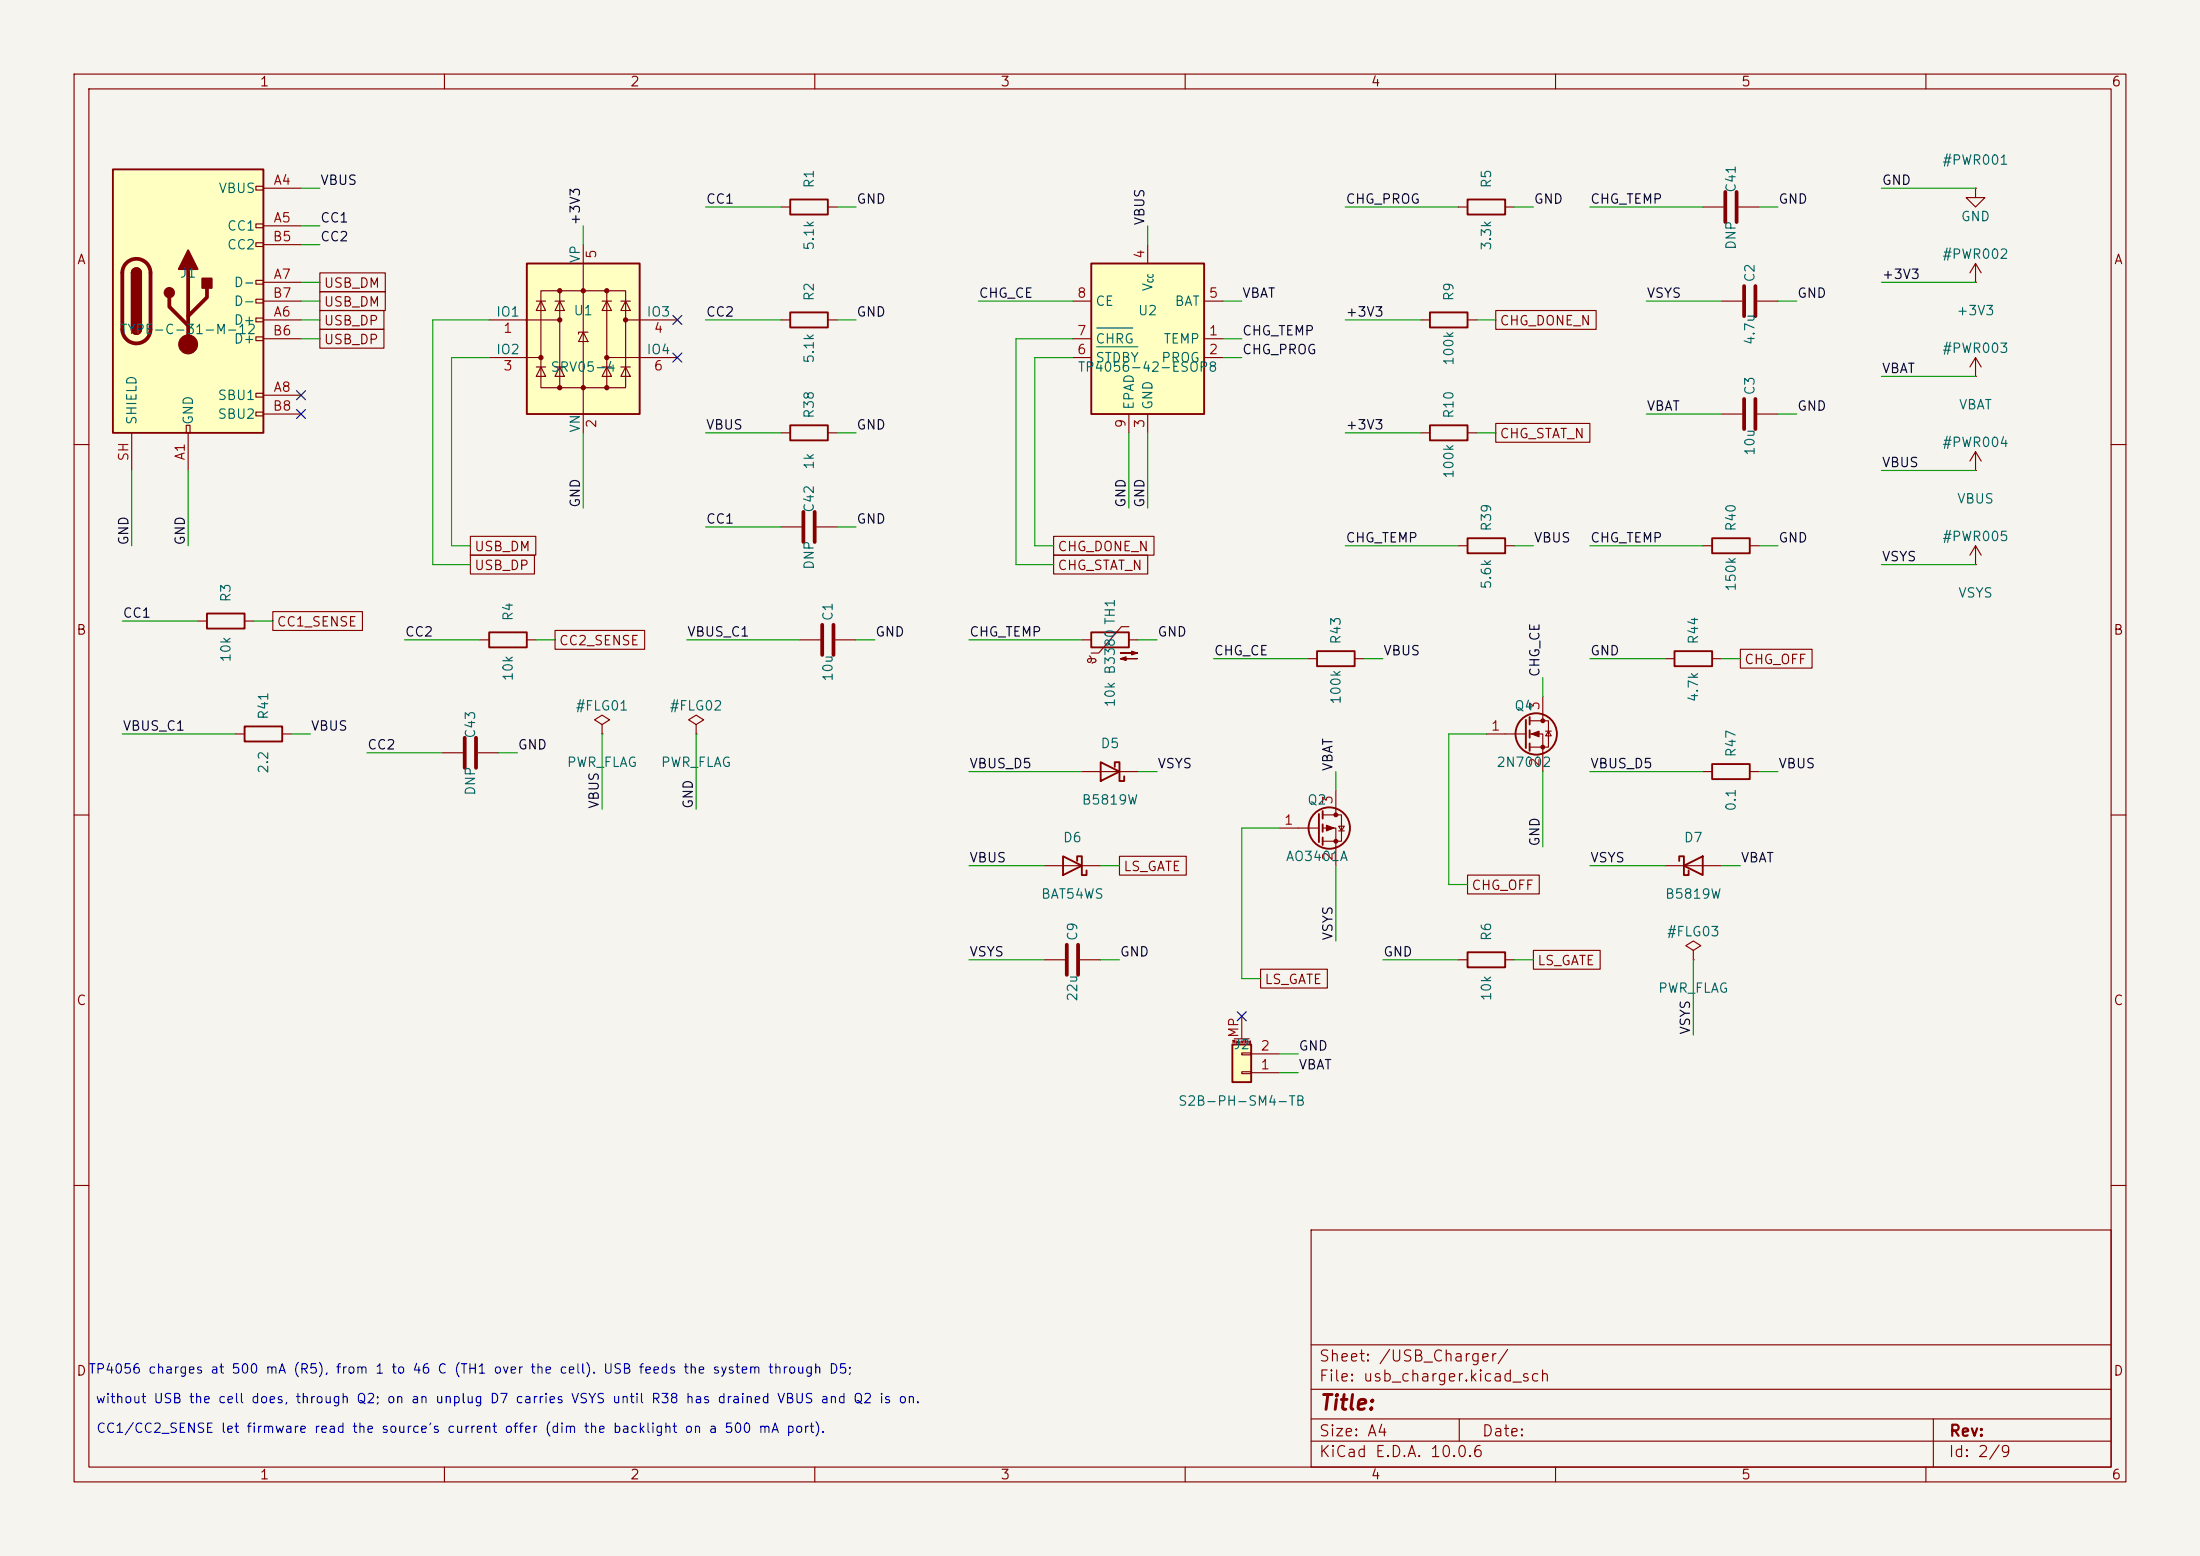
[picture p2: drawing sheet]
<svg xmlns="http://www.w3.org/2000/svg" width="297mm" height="210mm" viewBox="0 0 297 210" stroke-linecap="round" stroke-linejoin="round" font-family="sans-serif">
<path d="M0 0h297v210h-297z" fill="#f5f4ef" stroke="#f5f4ef" stroke-width=".14"/>
<g fill="none" stroke="#840000" stroke-width=".15">
<path d="M10 10h277v190h-277zM12 12h273v186h-273zM60 10v2M110 10v2M160 10v2M210 10v2M260 10v2M105.4 27.9h1.3M111.8 27.9h1.2M266.7 38.1h.1M266.7 25.4v1.3h1.3l-1.3 1.2-1.3-1.2h1.3M266.7 25.4h.1"/>
<path d="M266.7 35.6v2.5M266.7 35.6l-.8 1.2M266.7 35.6l.8 1.2M105.4 43.2h1.3M111.8 43.2h1.2M191.8 58.4h1.2M198.1 58.4h1.3M266.7 50.8h.1M266.7 48.3l-.8 1.2M266.7 48.3l.8 1.2M266.7 48.3v2.5M10 60h2"/>
<path d="M105.4 71.1h2.8M110.2 71.1h2.8M196.8 73.7h1.3M203.2 73.7h1.3M285 60h2M26.7 83.8h1.2M31.7 99.1h1.3M33 83.8h1.3M38.1 99.1h1.3M64.8 86.4h1.2M71.1 86.4h1.3M81.3 97.8l1-.6-1-.7-1 .7 1 .6v1.3"/>
<path d="M81.3 99.1h.1M94 97.8l1-.6-1-.7-1 .7 1 .6v1.3M94 99.1h.1M107.9 86.4h2.8M112.8 86.4h2.8M176.5 88.9h1.3M182.9 88.9h1.2M200.7 99.1h5.3M206.5 97.3h2.5v3.5h-2.5M206.5 99.1h1.8v5M208.3 94v3.3M208.7 98.7h.7"/>
<path d="M209 98.7l.4 .6h-.7zM224.8 88.9h1.3M231.1 88.9h1.3M10 110h2M59.7 101.6h2.8M64.5 101.6h2.8M141 116.8h7.6M224.8 116.8h7.6M229.9 104.1h1.2M236.2 104.1h1.3M285 110h2M141 129.5h2.8"/>
<path d="M145.8 129.5h2.8M196.8 129.5h1.3M203.2 129.5h1.3M228.6 128.3l1-.7-1-.6-1 .6 1 .7v1.2M228.6 129.5h.1M10 160h2M177 166h108v32h-108zM285 160h2M60 198v2M110 198v2M160 198v2M177 194.5h108"/>
<path d="M177 191.5h108M177 187.5h108M177 181.5h108M197 191.5v3M210 198v2M260 198v2M261 191.5v6.5"/>
</g>
<g fill="none" stroke="#840000" stroke-width=".25">
<path d="M106.7 26.9h5.1v2.1h-5.1zM106.7 42.2h5.1v2h-5.1zM193 57.4h5.1v2h-5.1zM198.1 72.6h5.1v2.1h-5.1zM27.9 82.8h5.1v2h-5.1zM33 98h5.1v2.1h-5.1zM66 85.3h5.1v2.1h-5.1zM177.8 87.9h5.1v2h-5.1zM206 97.2v3.8M206.5 96.8v1M206.5 98.6v1M226.1 87.9h5v2h-5z"/>
<path d="M143.5 115.6l2.5 1.2-2.5 1.3zM145.4 116.2v-.6h.6v2.5h.7v-.6M206.5 100.3v1M226.7 116.2v-.6h.6v2.5h.7v-.6M227.3 116.8l2.6-1.2v2.5zM231.1 103.1h5.1v2.1h-5.1zM198.1 128.5h5.1v2.1h-5.1z"/>
<circle cx="207.4" cy="99.1" r="2.79"/>
</g>
<path d="M108.5 69.1v4.1M110 69.1v4.1M62.7 99.6v4M64.3 99.6v4M111 84.3v4.1M112.5 84.3v4.1M144 127.5v4.1M145.5 127.5v4.1" fill="none" stroke="#840000" stroke-width=".51"/>
<g fill="#840000" stroke="#840000" stroke-width=".15">
<path d="M206.8 99.1l1-.4v.7z"/>
<circle cx="208.3" cy="97.3" r=".25"/>
<circle cx="208.3" cy="100.8" r=".25"/>
</g>
<path d="M166.4 141h2.5v5.1h-2.5z" fill="#ffffc2"/>
<g fill="none" stroke="#840000" stroke-width=".25">
<path d="M198.1 26.9h5.1v2.1h-5.1zM106.7 57.4h5.1v2h-5.1zM193 42.2h5.1v2h-5.1zM147.3 85.3h5.1v2.1h-5.1zM148.6 102.9l2.5 1.2-2.5 1.3zM150.5 103.5v-.6h.6v2.5h.7v-.6M178.1 109.9v3.8M178.6 109.5v1M178.6 111.3v1M178.6 113v1M166.4 141h2.5v5.1h-2.5z"/>
<circle cx="179.5" cy="111.8" r="2.79"/>
</g>
<g fill="none" stroke="#840000" stroke-width=".15">
<path d="M196.8 27.9h1.3M203.2 27.9h1.3M105.4 58.4h1.3M111.8 58.4h1.2M191.8 43.2h1.2M198.1 43.2h1.3M146 86.4h1.3M147.1 88.5a.44 .44 0 0 1 .3 .5 .44 .44 0 0 1-.4 .4l-.2-.2 .2-.3h.8l.1 .2v.2l-.5 .2M152.4 84.6h-1l-3.1 3.5h-1M152.4 86.4h1.3M146 104.1h7.7M172.7 111.8h5.4"/>
<path d="M178.6 110h2.5v3.5h-2.5M178.6 111.8h1.7v5M180.3 106.7v3.3M180.7 111.5h.8l-.4 .6zM180.7 112.1h.8M167.6 137.2v3M166.6 140.2h2.1M167.6 144.7h1.3v.2h-1.3zM167.6 142.1h1.3v.3h-1.3zM168.9 144.8h3.8M168.9 142.2h3.8"/>
</g>
<g fill="#840000" stroke="#840000" stroke-width=".15">
<path d="M151.3 88.9l.7-.3v.6l-.7-.3h2.2z"/>
<path d="M151.3 88.1h2.2l-.7 .3v-.5l.7 .2z"/>
<path d="M179.1 111.4l1 .4-1 .3z"/>
<circle cx="180.3" cy="110" r=".25"/>
<circle cx="180.3" cy="113.5" r=".25"/>
</g>
<path d="M71.1 35.6h15.3v20.3h-15.3z" fill="#ffffc2"/>
<g fill="none" stroke="#840000" stroke-width=".15">
<path d="M73 39.2h11.5v13.1h-11.5zM75.6 39.2v13.1M78.7 33v25.4M81.9 39.2v13.1M229.9 27.9h2.8M234.7 27.9h2.8M66 43.2h9.6M66 48.3h7M72.4 40.6h1.3M72.4 49.5h1.3M73 40.6l.7 1.3h-1.3zM73 49.5l.7 1.3h-1.3z"/>
<path d="M74.9 40.6h1.3M74.9 49.5h1.3M75.6 40.6l.6 1.3h-1.3zM75.6 49.5l.6 1.3h-1.3zM78.7 44.8l.7 1.3h-1.3zM79.4 44.8h-1.3v.3M81.3 40.6h1.2M81.3 49.5h1.2M81.9 40.6l.6 1.3h-1.2zM81.9 49.5l.6 1.3h-1.2zM81.9 48.3h9.5M83.8 40.6h1.3"/>
<path d="M83.8 49.5h1.3M84.5 40.6l.6 1.3h-1.3zM84.5 49.5l.6 1.3h-1.3zM84.5 43.2h6.9"/>
</g>
<path d="M71.1 35.6h15.3v20.3h-15.3z" fill="none" stroke="#840000" stroke-width=".25"/>
<g fill="#840000" stroke="#840000" stroke-width=".15">
<circle cx="73" cy="48.3" r=".28"/>
<circle cx="75.6" cy="39.2" r=".28"/>
<circle cx="75.6" cy="43.2" r=".28"/>
<circle cx="75.6" cy="52.3" r=".28"/>
<circle cx="78.7" cy="39.2" r=".28"/>
<circle cx="78.7" cy="52.3" r=".28"/>
<circle cx="81.9" cy="39.2" r=".28"/>
<circle cx="81.9" cy="48.3" r=".28"/>
<circle cx="81.9" cy="52.3" r=".28"/>
<circle cx="84.5" cy="43.2" r=".28"/>
</g>
<path d="M232.9 25.9v4.1M234.4 25.9v4.1" fill="none" stroke="#840000" stroke-width=".51"/>
<path d="M15.2 22.9h20.4v35.5h-20.4z" fill="#ffffc2"/>
<g fill="none" stroke="#840000" stroke-width=".15">
<path d="M34.5 25.1h1.1v.6h-1.1zM34.5 30.2h1.1v.5h-1.1zM34.5 32.8h1.1v.5h-1.1zM34.5 37.8h1.1v.6h-1.1zM35.6 25.4h5M35.6 30.5h5M35.6 38.1h5M35.6 33h5M17.8 58.4v5.1M25.1 57.4h.6v1h-.6zM25.4 58.4v5.1M34.5 40.4h1.1v.5h-1.1z"/>
<path d="M34.5 42.9h1.1v.5h-1.1zM34.5 45.5h1.1v.5h-1.1zM34.5 53.1h1.1v.5h-1.1zM34.5 55.6h1.1v.5h-1.1zM35.6 43.2h5M35.6 53.3h5M35.6 45.7h5M35.6 40.6h5M35.6 55.9h5M232.4 40.6h2.8M237.2 40.6h2.8M229.9 73.7h1.2"/>
<path d="M236.2 73.7h1.3M266.7 63.5h.1M266.7 76.2h.1M266.7 61l-.8 1.2M266.7 61l.8 1.2M266.7 61v2.5M266.7 73.7v2.5M266.7 73.7l-.8 1.2M266.7 73.7l.8 1.2"/>
</g>
<path d="M15.2 22.9h20.4v35.5h-20.4zM17.8 36.8a.64 .64 0 0 1 .6-.6 .64 .64 0 0 1 .6 .6M17.8 44.5a.64 .64 0 0 0 .6 .6 .64 .64 0 0 0 .6-.6M231.1 72.6h5.1v2.1h-5.1z" fill="none" stroke="#840000" stroke-width=".25"/>
<path d="M17.1 35.5a1.9 1.9 0 0 1 2-.4 1.9 1.9 0 0 1 1.2 1.7v7.7a1.91 1.91 0 0 1-1.9 1.8 1.91 1.91 0 0 1-1.9-1.8v-7.7a1.9 1.9 0 0 1 .6-1.3zM25.4 36.3v10.2M27.9 38.9v1.2l-2.5 2.6M235.5 38.6v4.1M237 38.6v4.1M22.9 40.1v1.3l2.5 2.5" fill="none" stroke="#840000" stroke-width=".51"/>
<g fill="#840000" stroke="#840000" stroke-width=".25">
<path d="M17.8 36.8h1.2v7.7h-1.2z"/>
<path d="M18 36.4a.64 .64 0 0 1 .7-.2 .64 .64 0 0 1 .3 .6h-1.2z"/>
<path d="M17.8 44.5h1.2a.64 .64 0 0 1-.6 .6 .64 .64 0 0 1-.6-.6z"/>
<path d="M25.4 33.8l1.3 2.5h-2.6z"/>
<path d="M27.3 37.6h1.3v1.3h-1.3z"/>
<circle cx="22.9" cy="39.5" r=".63"/>
</g>
<circle cx="25.4" cy="46.5" r="1.27" fill="#840000" stroke="#840000" stroke-width=".15"/>
<path d="M147.3 35.6h15.3v20.3h-15.3z" fill="#ffffc2"/>
<path d="M147.3 35.6h15.3v20.3h-15.3z" fill="none" stroke="#840000" stroke-width=".25"/>
<g fill="none" stroke="#840000" stroke-width=".15">
<path d="M43.2 39.4h8.8v2.5h-8.8zM43.2 36.8h8.8v2.6h-8.8zM154.9 33v2.6M43.2 44.4h8.6v2.6h-8.6zM43.2 41.9h8.6v2.6h-8.6zM144.8 45.7h2.5M144.8 48.3h2.5M144.8 40.6h2.5M152.4 55.9v2.5M154.9 55.9v2.5M162.6 45.7h2.5M162.6 48.3h2.5"/>
<path d="M162.6 40.6h2.5M201.9 57.1h12.7v2.6h-12.7zM201.9 41.9h13.6v2.6h-13.6zM232.4 55.9h2.8M237.2 55.9h2.8M63.5 72.4h8.8v2.5h-8.8zM63.5 74.9h8.7v2.6h-8.7zM142.2 74.9h12.7v2.6h-12.7zM142.2 72.4h13.6v2.5h-13.6zM36.8 82.5h12.1v2.6h-12.1zM74.9 85.1h12.1v2.5h-12.1zM234.9 87.6h9.7v2.6h-9.7z"/>
<path d="M151.1 115.6h9v2.5h-9zM198.1 118.1h9.7v2.6h-9.7zM170.2 130.8h9v2.6h-9zM207 128.3h9v2.5h-9z"/>
</g>
<path d="M148.1 46.8h5.5M148.1 44.3h4.8" fill="none" stroke="#006464" stroke-width=".15"/>
<path d="M235.5 53.8v4.1M237 53.8v4.1" fill="none" stroke="#840000" stroke-width=".51"/>
<g fill="none" stroke="#009600" stroke-width=".15">
<path d="M40.6 25.4h2.6M40.6 38.1h2.6M40.6 30.5h2.6M40.6 33h2.6M78.7 30.5v2.5M95.2 27.9h10.2M113 27.9h2.6M154.9 30.5v2.5M181.6 27.9h15.2M204.5 27.9h2.5M214.6 27.9h15.3M237.5 27.9h2.5"/>
<path d="M254 25.4h12.7M254 38.1h12.7M40.6 43.2h2.6M40.6 40.6h2.6M40.6 45.7h2.6M66 43.2h-7.6v33h5.1M66 48.3h-5v25.4h2.5M78.7 58.4v10.2M95.2 58.4h10.2M95.2 43.2h10.2M113 58.4h2.6M113 43.2h2.6"/>
<path d="M132.1 40.6h12.7M144.8 48.3h-5.1v25.4h2.5M144.8 45.7h-7.6v30.5h5M152.4 58.4v10.2M154.9 58.4v10.2M165.1 48.3h2.5M165.1 40.6h2.5M165.1 45.7h2.5M181.6 58.4h10.2M181.6 43.2h10.2M199.4 58.4h2.5M199.4 43.2h2.5"/>
<path d="M222.2 40.6h10.2M222.2 55.9h10.2M240 40.6h2.6M240 55.9h2.6M254 50.8h12.7M17.8 63.5v10.2M25.4 63.5v10.2M95.2 71.1h10.2M113 71.1h2.6M181.6 73.7h15.2M204.5 73.7h2.5M214.6 73.7h15.3"/>
<path d="M237.5 73.7h2.5M254 76.2h12.7M254 63.5h12.7M16.5 83.8h10.2M16.5 99.1h15.2M34.3 83.8h2.5M39.4 99.1h2.5M54.6 86.4h10.2M72.4 86.4h2.5M81.3 99.1v10.1M92.7 86.4h15.2M94 99.1v10.1"/>
<path d="M115.6 86.4h2.5M130.8 86.4h15.2M153.7 86.4h2.5M163.8 88.9h12.7M184.1 88.9h2.6M200.7 99.1h-5.1v20.3h2.5M208.3 91.4v2.6M214.6 88.9h10.2M232.4 88.9h2.5M49.5 101.6h10.2M67.3 101.6h2.5M130.8 104.1h15.2"/>
<path d="M130.8 116.8h10.2M148.6 116.8h2.5M153.7 104.1h2.5M172.7 111.8h-5.1v20.3h2.6M180.3 104.1v2.6M180.3 116.8v10.2M208.3 104.1v10.2M214.6 104.1h15.3M214.6 116.8h10.2M232.4 116.8h2.5M237.5 104.1h2.5M130.8 129.5h10.2"/>
<path d="M148.6 129.5h2.5M186.7 129.5h10.1M204.5 129.5h2.5M228.6 129.5v10.2M172.7 144.8h2.6M172.7 142.2h2.6"/>
</g>
<path d="M40 55.3l1.2 1.2M40 52.7l1.2 1.2M41.2 55.3l-1.2 1.2M41.2 52.7l-1.2 1.2M90.8 47.7l1.2 1.2M90.8 42.6l1.2 1.2M92 47.7l-1.2 1.2M92 42.6l-1.2 1.2M167 136.6l1.2 1.2M168.2 136.6l-1.2 1.2" fill="none" stroke="#000084" stroke-width=".15"/>
<text font-size="2" fill="#840000" x="178" y="190.8">Title:</text>
<g font-size="1.5" fill="#840000">
<text x="178" y="184.1">Sheet: /USB_Charger/</text>
<text x="178" y="186.8">File: usb_charger.kicad_sch</text>
<text x="178" y="197">KiCad E.D.A. 10.0.6</text>
<text x="178" y="194.2">Size: A4</text>
<text x="200" y="194.2">Date:</text>
<text x="263" y="197">Id: 2/9</text>
<text x="263" y="194.2">Rev:</text>
</g>
<g font-size="1.3" fill="#840000">
<text x="35" y="12">1</text>
<text x="85" y="12">2</text>
<text x="135" y="12">3</text>
<text x="185" y="12">4</text>
<text x="235" y="12">5</text>
<text x="285" y="12">6</text>
<text x="10.3" y="36">A</text>
<text x="285.3" y="36">A</text>
<text x="43.6" y="41.7">USB_DM</text>
<text x="43.6" y="39.2">USB_DM</text>
<text x="43.6" y="46.8">USB_DP</text>
<text x="43.6" y="44.2">USB_DP</text>
<text x="202.4" y="44.2">CHG_DONE_N</text>
<text x="202.4" y="59.5">CHG_STAT_N</text>
<text x="63.9" y="74.7">USB_DM</text>
<text x="63.9" y="77.3">USB_DP</text>
<text x="142.7" y="77.3">CHG_STAT_N</text>
<text x="142.7" y="74.7">CHG_DONE_N</text>
<text x="10.2" y="86">B</text>
<text x="37.3" y="84.9">CC1_SENSE</text>
<text x="75.4" y="87.4">CC2_SENSE</text>
<text x="235.4" y="90">CHG_OFF</text>
<text x="285.2" y="86">B</text>
<text x="151.6" y="117.9">LS_GATE</text>
<text x="198.6" y="120.4">CHG_OFF</text>
<text x="207.5" y="130.6">LS_GATE</text>
<text x="10.2" y="136">C</text>
<text x="170.6" y="133.1">LS_GATE</text>
<text x="285.2" y="136">C</text>
<text x="10.2" y="186">DTP4056 charges at 500 mA (R5), from 1 to 46 C (TH1 over the cell). USB feeds the system through D5;</text>
<text x="285.2" y="186">D</text>
<text x="35" y="200">1</text>
<text x="85" y="200">2</text>
<text x="135" y="200">3</text>
<text x="185" y="200">4</text>
<text x="235" y="200">5</text>
<text x="285" y="200">6</text>
</g>
<g font-size="1.3" fill="#006464">
<text x="262.1" y="22.6">#PWR001</text>
<text x="29.4" y="26.4">VBUS</text>
<text x="110.2" y="25.5" transform="rotate(-90 110.2 25.5)">R1</text>
<text x="201.6" y="25.5" transform="rotate(-90 201.6 25.5)">R5</text>
<text x="234.6" y="26.1" transform="rotate(-90 234.6 26.1)">C41</text>
<text x="30.6" y="31.4">CC1</text>
<text x="30.6" y="34">CC2</text>
<text x="78.6" y="35.6" transform="rotate(-90 78.6 35.6)">VP</text>
<text x="110.2" y="33.9" transform="rotate(-90 110.2 33.9)">5.1k</text>
<text x="201.6" y="33.9" transform="rotate(-90 201.6 33.9)">3.3k</text>
<text x="234.6" y="33.8" transform="rotate(-90 234.6 33.8)">DNP</text>
<text x="262.1" y="35.3">#PWR002</text>
<text x="264.6" y="30.2">GND</text>
<text x="24.2" y="37.8">J1</text>
<text x="31.5" y="39.1">D-</text>
<text x="31.5" y="41.6">D-</text>
<text x="110.2" y="40.7" transform="rotate(-90 110.2 40.7)">R2</text>
<text x="147.8" y="41.6">CE</text>
<text x="155.9" y="39.4" transform="rotate(-90 155.9 39.4)">V</text>
<text x="158.5" y="41.6">BAT</text>
<text x="196.5" y="40.7" transform="rotate(-90 196.5 40.7)">R9</text>
<text x="237.2" y="38.2" transform="rotate(-90 237.2 38.2)">C2</text>
<text x="16.1" y="45.4">TYPE-C-31-M-12</text>
<text x="31.5" y="44.1">D+</text>
<text x="31.5" y="46.7">D+</text>
<text x="66.9" y="43">IO1</text>
<text x="77.3" y="42.9">U1</text>
<text x="87.2" y="43">IO3</text>
<text x="147.8" y="46.7">CHRG</text>
<text x="153.5" y="42.9">U2</text>
<text x="157" y="46.7">TEMP</text>
<text x="237.2" y="46.7" transform="rotate(-90 237.2 46.7)">4.7u</text>
<text x="262.1" y="48">#PWR003</text>
<text x="264" y="42.9">+3V3</text>
<text x="66.9" y="48.1">IO2</text>
<text x="74.2" y="50.5">SRV05-4</text>
<text x="87.2" y="48.1">IO4</text>
<text x="110.2" y="49.1" transform="rotate(-90 110.2 49.1)">5.1k</text>
<text x="145.4" y="50.5">TP4056-42-ESOP8</text>
<text x="147.8" y="49.2">STDBY</text>
<text x="156.7" y="49.2">PROG</text>
<text x="196.5" y="49.4" transform="rotate(-90 196.5 49.4)">100k</text>
<text x="237.2" y="53.4" transform="rotate(-90 237.2 53.4)">C3</text>
<text x="18.7" y="57.4" transform="rotate(-90 18.7 57.4)">SHIELD</text>
<text x="26.4" y="57.4" transform="rotate(-90 26.4 57.4)">GND</text>
<text x="29.3" y="54.3">SBU1</text>
<text x="29.3" y="56.8">SBU2</text>
<text x="78.6" y="58.5" transform="rotate(-90 78.6 58.5)">VN</text>
<text x="110.2" y="56.6" transform="rotate(-90 110.2 56.6)">R38</text>
<text x="153.4" y="55.4" transform="rotate(-90 153.4 55.4)">EPAD</text>
<text x="155.9" y="55.4" transform="rotate(-90 155.9 55.4)">GND</text>
<text x="196.5" y="56.6" transform="rotate(-90 196.5 56.6)">R10</text>
<text x="264.4" y="55.6">VBAT</text>
<text x="110.2" y="63.5" transform="rotate(-90 110.2 63.5)">1k</text>
<text x="196.5" y="64.7" transform="rotate(-90 196.5 64.7)">100k</text>
<text x="237.2" y="61.6" transform="rotate(-90 237.2 61.6)">10u</text>
<text x="262.1" y="60.7">#PWR004</text>
<text x="110.2" y="69.3" transform="rotate(-90 110.2 69.3)">C42</text>
<text x="201.6" y="71.8" transform="rotate(-90 201.6 71.8)">R39</text>
<text x="234.6" y="71.8" transform="rotate(-90 234.6 71.8)">R40</text>
<text x="264.1" y="68.3">VBUS</text>
<text x="110.2" y="77" transform="rotate(-90 110.2 77)">DNP</text>
<text x="262.1" y="73.4">#PWR005</text>
<text x="31.4" y="81.4" transform="rotate(-90 31.4 81.4)">R3</text>
<text x="69.5" y="83.9" transform="rotate(-90 69.5 83.9)">R4</text>
<text x="112.7" y="83.9" transform="rotate(-90 112.7 83.9)">C1</text>
<text x="201.6" y="79.6" transform="rotate(-90 201.6 79.6)">5.6k</text>
<text x="234.6" y="79.9" transform="rotate(-90 234.6 79.9)">150k</text>
<text x="264.3" y="81">VSYS</text>
<text x="31.4" y="89.5" transform="rotate(-90 31.4 89.5)">10k</text>
<text x="181.3" y="87.1" transform="rotate(-90 181.3 87.1)">R43</text>
<text x="229.6" y="87.1" transform="rotate(-90 229.6 87.1)">R44</text>
<text x="69.5" y="92" transform="rotate(-90 69.5 92)">10k</text>
<text x="112.7" y="92.1" transform="rotate(-90 112.7 92.1)">10u</text>
<text x="150.8" y="95.6" transform="rotate(-90 150.8 95.6)">10k B3380 TH1</text>
<text x="181.3" y="95.2" transform="rotate(-90 181.3 95.2)">100k</text>
<text x="229.6" y="94.9" transform="rotate(-90 229.6 94.9)">4.7k</text>
<text x="36.5" y="97.2" transform="rotate(-90 36.5 97.2)">R41</text>
<text x="64.5" y="99.8" transform="rotate(-90 64.5 99.8)">C43</text>
<text x="77.6" y="96.2">#FLG01</text>
<text x="90.3" y="96.2">#FLG02</text>
<text x="148.5" y="101.3">D5</text>
<text x="204.3" y="96.2">Q4</text>
<text x="36.5" y="104.5" transform="rotate(-90 36.5 104.5)">2.2</text>
<text x="64.5" y="107.5" transform="rotate(-90 64.5 107.5)">DNP</text>
<text x="76.4" y="103.8">PWR_FLAG</text>
<text x="89.1" y="103.8">PWR_FLAG</text>
<text x="201.9" y="103.8">2N7002</text>
<text x="234.6" y="102.3" transform="rotate(-90 234.6 102.3)">R47</text>
<text x="143.4" y="114">D6</text>
<text x="146" y="108.9">B5819W</text>
<text x="176.4" y="108.9">Q2</text>
<text x="227.2" y="114">D7</text>
<text x="234.6" y="109.6" transform="rotate(-90 234.6 109.6)">0.1</text>
<text x="173.5" y="116.5">AO3401A</text>
<text x="140.4" y="121.6">BAT54WS</text>
<text x="224.7" y="121.6">B5819W</text>
<text x="145.7" y="127.1" transform="rotate(-90 145.7 127.1)">C9</text>
<text x="201.6" y="127.1" transform="rotate(-90 201.6 127.1)">R6</text>
<text x="224.9" y="126.7">#FLG03</text>
<text x="145.7" y="135.3" transform="rotate(-90 145.7 135.3)">22u</text>
<text x="201.6" y="135.2" transform="rotate(-90 201.6 135.2)">10k</text>
<text x="223.8" y="134.3">PWR_FLAG</text>
<text x="166.4" y="141.9">J2</text>
<text x="159" y="149.6">S2B-PH-SM4-TB</text>
</g>
<g font-size="1.3" fill="#a90000">
<text x="36.8" y="25.3">A4</text>
<text x="36.7" y="32.9">B5</text>
<text x="36.8" y="30.3">A5</text>
<text x="80.8" y="35" transform="rotate(-90 80.8 35)">5</text>
<text x="154.8" y="35" transform="rotate(-90 154.8 35)">4</text>
<text x="36.7" y="40.5">B7</text>
<text x="36.8" y="38">A7</text>
<text x="145.3" y="40.5">8</text>
<text x="163.1" y="40.5">5</text>
<text x="36.7" y="45.6">B6</text>
<text x="36.8" y="43">A6</text>
<text x="67.8" y="45.2">1</text>
<text x="88.2" y="45.2">4</text>
<text x="145.3" y="45.6">7</text>
<text x="163.1" y="45.6">1</text>
<text x="36.8" y="53.2">A8</text>
<text x="67.8" y="50.3">3</text>
<text x="88.2" y="50.3">6</text>
<text x="145.3" y="48.1">6</text>
<text x="163.1" y="48.1">2</text>
<text x="36.7" y="55.7">B8</text>
<text x="80.8" y="57.9" transform="rotate(-90 80.8 57.9)">2</text>
<text x="152.3" y="57.9" transform="rotate(-90 152.3 57.9)">9</text>
<text x="154.8" y="57.9" transform="rotate(-90 154.8 57.9)">3</text>
<text x="17.6" y="62.4" transform="rotate(-90 17.6 62.4)">SH</text>
<text x="25.3" y="62.2" transform="rotate(-90 25.3 62.2)">A1</text>
<text x="208.1" y="96" transform="rotate(-90 208.1 96)">3</text>
<text x="201.2" y="98.9">1</text>
<text x="208.1" y="103.6" transform="rotate(-90 208.1 103.6)">2</text>
<text x="173.3" y="111.6">1</text>
<text x="180.2" y="108.7" transform="rotate(-90 180.2 108.7)">3</text>
<text x="180.2" y="116.3" transform="rotate(-90 180.2 116.3)">2</text>
<text x="167.5" y="140.2" transform="rotate(-90 167.5 140.2)">MP</text>
<text x="170.1" y="142.1">2</text>
<text x="170.1" y="144.6">1</text>
</g>
<g font-size="1.3" fill="#0f0f0f">
<text x="43.2" y="25.3">VBUS</text>
<text x="95.2" y="27.8">CC1</text>
<text x="115.5" y="27.8">GND</text>
<text x="181.6" y="27.8">CHG_PROG</text>
<text x="207" y="27.8">GND</text>
<text x="214.6" y="27.8">CHG_TEMP</text>
<text x="240" y="27.8">GND</text>
<text x="254" y="25.3">GND</text>
<text x="43.2" y="30.4">CC1</text>
<text x="43.2" y="32.9">CC2</text>
<text x="78.6" y="30.5" transform="rotate(-90 78.6 30.5)">+3V3</text>
<text x="154.8" y="30.5" transform="rotate(-90 154.8 30.5)">VBUS</text>
<text x="132.1" y="40.5">CHG_CE</text>
<text x="167.6" y="40.5">VBAT</text>
<text x="222.2" y="40.5">VSYS</text>
<text x="242.5" y="40.5">GND</text>
<text x="254" y="38">+3V3</text>
<text x="95.2" y="43.1">CC2</text>
<text x="115.5" y="43.1">GND</text>
<text x="167.6" y="45.6">CHG_TEMP</text>
<text x="181.6" y="43.1">+3V3</text>
<text x="167.6" y="48.1">CHG_PROG</text>
<text x="254" y="50.7">VBAT</text>
<text x="95.2" y="58.3">VBUS</text>
<text x="115.5" y="58.3">GND</text>
<text x="181.6" y="58.3">+3V3</text>
<text x="222.2" y="55.8">VBAT</text>
<text x="242.5" y="55.8">GND</text>
<text x="254" y="63.4">VBUS</text>
<text x="78.6" y="68.6" transform="rotate(-90 78.6 68.6)">GND</text>
<text x="95.2" y="71">CC1</text>
<text x="115.5" y="71">GND</text>
<text x="152.3" y="68.6" transform="rotate(-90 152.3 68.6)">GND</text>
<text x="154.8" y="68.6" transform="rotate(-90 154.8 68.6)">GND</text>
<text x="17.7" y="73.7" transform="rotate(-90 17.7 73.7)">GND</text>
<text x="25.3" y="73.7" transform="rotate(-90 25.3 73.7)">GND</text>
<text x="181.6" y="73.5">CHG_TEMP</text>
<text x="207" y="73.5">VBUS</text>
<text x="214.6" y="73.5">CHG_TEMP</text>
<text x="240" y="73.5">GND</text>
<text x="254" y="76.1">VSYS</text>
<text x="16.5" y="83.7">CC1</text>
<text x="54.6" y="86.2">CC2</text>
<text x="92.7" y="86.2">VBUS_C1</text>
<text x="118.1" y="86.2">GND</text>
<text x="130.8" y="86.2">CHG_TEMP</text>
<text x="156.2" y="86.2">GND</text>
<text x="163.8" y="88.8">CHG_CE</text>
<text x="186.7" y="88.8">VBUS</text>
<text x="214.6" y="88.8">GND</text>
<text x="208.2" y="91.5" transform="rotate(-90 208.2 91.5)">CHG_CE</text>
<text x="16.5" y="98.9">VBUS_C1</text>
<text x="41.9" y="98.9">VBUS</text>
<text x="49.5" y="101.5">CC2</text>
<text x="69.8" y="101.5">GND</text>
<text x="130.8" y="104">VBUS_D5</text>
<text x="156.2" y="104">VSYS</text>
<text x="180.2" y="104.2" transform="rotate(-90 180.2 104.2)">VBAT</text>
<text x="214.6" y="104">VBUS_D5</text>
<text x="240" y="104">VBUS</text>
<text x="81.2" y="109.2" transform="rotate(-90 81.2 109.2)">VBUS</text>
<text x="93.9" y="109.2" transform="rotate(-90 93.9 109.2)">GND</text>
<text x="130.8" y="116.7">VBUS</text>
<text x="208.2" y="114.3" transform="rotate(-90 208.2 114.3)">GND</text>
<text x="214.6" y="116.7">VSYS</text>
<text x="234.9" y="116.7">VBAT</text>
<text x="130.8" y="129.4">VSYS</text>
<text x="151.1" y="129.4">GND</text>
<text x="180.2" y="127" transform="rotate(-90 180.2 127)">VSYS</text>
<text x="186.7" y="129.4">GND</text>
<text x="175.2" y="142.1">GND</text>
<text x="228.5" y="139.7" transform="rotate(-90 228.5 139.7)">VSYS</text>
<text x="175.2" y="144.7">VBAT</text>
</g>
<g font-size="1.3" fill="#0000c2">
<text x="12.8" y="189.7">without USB the cell does, through Q2; on an unplug D7 carries VSYS until R38 has drained VBUS and Q2 is on.</text>
<text x="12.9" y="193.7">CC1/CC2_SENSE let firmware read the source's current offer (dim the backlight on a 500 mA port).</text>
</g>
<text font-size=".8" fill="#006464" x="155.9" y="38.3" transform="rotate(-90 155.9 38.3)">CC</text>
<text font-size=".4" fill="#840000" x="166.3" y="140.9">Mounting</text>
</svg>
